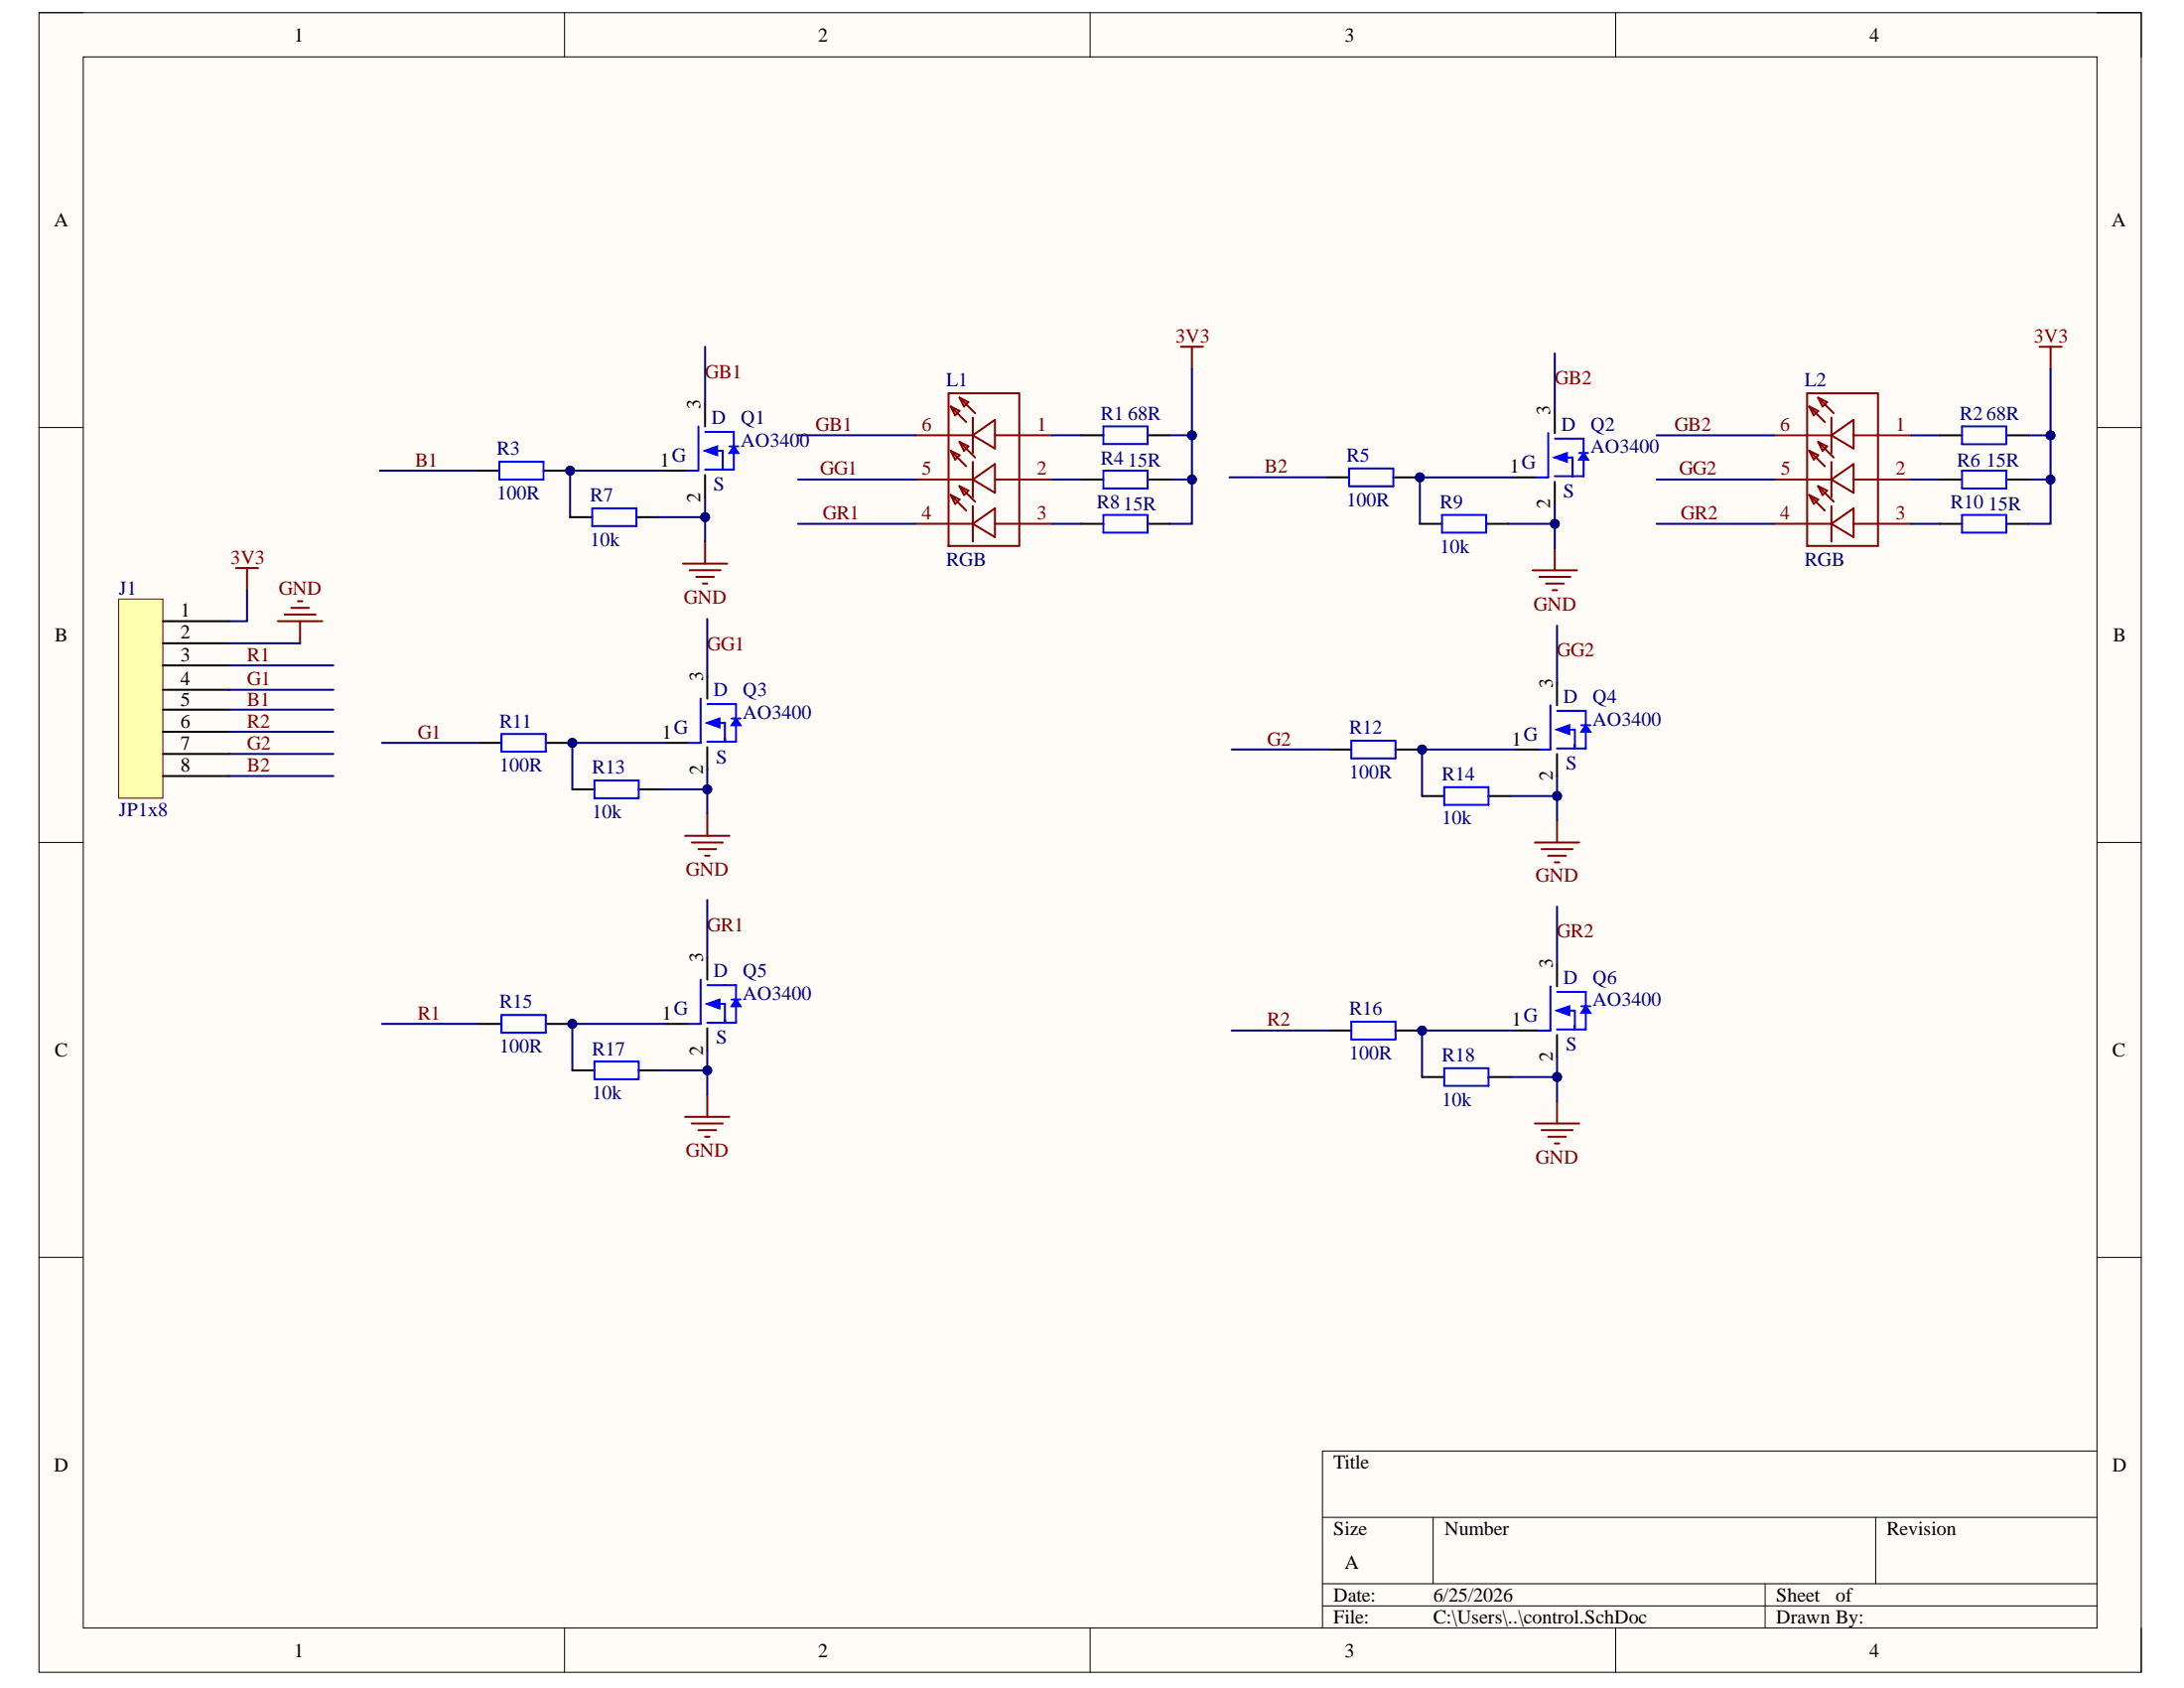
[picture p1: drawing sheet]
<svg xmlns="http://www.w3.org/2000/svg" width="279mm" height="216mm" viewBox="0 0 279 216" stroke-linecap="round" stroke-linejoin="round" font-family="sans-serif">
<path d="M5 1.6h268.9v212.3h-268.9z" fill-rule="evenodd" fill="#fffcf8"/>
<path d="M5 1.6h268.9v212.3h-268.9z" fill="none" stroke="#000" stroke-width=".13"/>
<path d="M10.7 7.3h257.6v200.9h-257.6z" fill-rule="evenodd" fill="#fffcf8"/>
<g fill="none" stroke="#000" stroke-width=".13">
<path d="M5 1.6h5.7M10.7 7.3h257.6v200.9h-257.6zM72.2 1.6v5.7M139.5 1.6v5.7M206.7 1.6v5.7M268.3 1.6h5.6v5.7M5 54.7h5.7M268.3 54.7h5.6M5 107.8h5.7M268.3 107.8h5.6M5 160.8h5.7M268.3 160.8h5.6"/>
<path d="M169.2 194.1h99.1M183.3 194.1v8.5M240 194.1v8.5M268.3 185.6h-99.1v22.6M72.2 208.2v5.7M139.5 208.2v5.7M169.2 202.6h99.1M169.2 205.4h99.1M206.7 208.2v5.7M225.8 202.6v5.6M273.9 208.2v5.7"/>
</g>
<path d="M30.2 72.7h2.8M31.6 72.7v2.8M35.6 79.5h5.6M36.4 78.6h4M37.3 77.8h2.2M38.1 76.9h.6M38.4 79.5v2.8" fill="none" stroke="#800000" stroke-width=".25"/>
<path d="M15.2 76.6h5.6v25.5h-5.6z" fill-rule="evenodd" fill="#ffffb0"/>
<path d="M15.2 76.6h5.6v25.5h-5.6z" fill="none" stroke="#800000" stroke-width=".13"/>
<g fill="none" stroke="#000" stroke-width=".25">
<path d="M138.3 55.7h2.9M146.8 55.7h2.9M248.2 55.7h2.8M256.7 55.7h2.8M20.8 79.5h8.5M61 60.2h2.9M69.5 60.2h2.9M72.9 66.1h2.9M81.4 66.1h2.9M138.3 61.3h2.9M138.3 67h2.9M146.8 61.3h2.9"/>
<path d="M146.8 67h2.9M169.7 61.1h2.9M178.2 61.1h2.9M181.6 67h2.9M190.1 67h2.9M248.2 61.3h2.8M248.2 67h2.8M256.7 61.3h2.8M256.7 67h2.8M20.8 88.2h8.5M20.8 85.1h8.5M20.8 82.3h8.5"/>
<path d="M20.8 90.8h8.5M20.8 93.6h8.5M20.8 96.4h8.5M20.8 99.3h8.5M61.3 95h2.9M69.8 95h2.9M170 95.9h2.9M178.5 95.9h2.9M73.2 101h2.8M81.7 101h2.8M181.9 101.8h2.9M190.4 101.8h2.9"/>
<path d="M61.3 131h2.9M69.8 131h2.9M73.2 136.9h2.8M81.7 136.9h2.8M170 131.8h2.9M178.5 131.8h2.9M181.9 137.8h2.9M190.4 137.8h2.9"/>
</g>
<g fill="none" stroke="#800" stroke-width=".25">
<path d="M117.1 55.7h7.4M121.3 50.3h9.1v19.5h-9.1zM121.6 57.7l2 1.9M121.6 57.7l1.2 .5-.6 .6zM121.6 52l2 2M121.6 52l1.2 .6-.6 .5zM122.8 56.5l1.9 2M122.8 56.5l1.1 .6-.6 .6zM122.8 50.9l1.9 1.9M122.8 50.9l1.1 .5-.6 .6zM124.5 55.7l2.8-2v3.7zM124.5 53.4v4.5"/>
<path d="M124.5 59.1v4.5M127.3 55.7h7.3M226.9 55.7h7.4M231.2 50.3h9v19.5h-9zM231.5 57.7l1.9 1.9M231.5 57.7l1.1 .5-.6 .6zM231.5 52l1.9 2M231.5 52l1.1 .6-.6 .5zM232.6 56.5l2 2M232.6 56.5l1.1 .6-.5 .6zM232.6 50.9l2 2M232.6 50.9l1.1 .5-.5 .6z"/>
<path d="M234.3 55.7l2.8-2v3.7zM234.3 53.4v4.5M234.3 59.1v4.5M237.1 55.7h7.4M117.1 61.3h7.4M117.1 67h7.4M121.6 63.3l2 2M121.6 63.3l1.2 .6-.6 .6zM122.8 62.2l1.9 2M122.8 62.2l1.1 .5-.6 .6zM124.5 67l2.8-2v3.7zM124.5 61.3l2.8-1.9v3.6z"/>
<path d="M124.5 64.7v4.6M127.3 61.3h7.3M127.3 67h7.3M226.9 61.3h7.4M226.9 67h7.4M231.5 63.3l1.9 2M231.5 63.3l1.1 .6-.6 .6zM232.6 62.2l2 2M232.6 62.2l1.1 .5-.5 .6zM234.3 67l2.8-2v3.7zM234.3 61.3l2.8-1.9v3.6zM234.3 64.7v4.6"/>
<path d="M237.1 61.3h7.4M237.1 67h7.4"/>
</g>
<g fill="none" stroke="#800000" stroke-width=".25">
<path d="M151.1 44.4h2.8M152.5 44.4v2.8M260.9 44.4h2.8M262.3 44.4v2.8M87.4 72.1h5.6M88.2 72.9h4M89.1 73.8h2.2M89.9 74.6h.6M90.2 69.3v2.8M196.1 72.9h5.6M196.9 73.8h4M197.8 74.6h2.2"/>
<path d="M198.6 75.5h.6M198.9 70.1v2.8M87.7 106.9h5.6M88.5 107.8h4M89.4 108.6h2.2M90.2 109.4h.6M90.5 104.1v2.8M196.4 107.8h5.6M197.2 108.6h4M198.1 109.5h2.2M198.9 110.3h.6M199.2 104.9v2.9"/>
<path d="M87.7 142.8h5.6M88.5 143.7h4M89.4 144.5h2.2M90.2 145.4h.6M90.5 140v2.8M196.4 143.7h5.6M197.2 144.5h4M198.1 145.4h2.2M198.9 146.2h.6M199.2 140.9v2.8"/>
</g>
<g fill="none" stroke="#00f" stroke-width=".25">
<path d="M63.9 59.1h5.6v2.2h-5.6zM89.4 54.5v5.7h-1.7M90.2 57.7h2.3v2.4M90.2 55.2h3.7v1.9M93.3 57.1h1.1M93.9 57.8v2.3h-3.7M141.2 54.5h5.6v2.3h-5.6zM172.6 59.9h5.6v2.3h-5.6zM251 54.5h5.7v2.3h-5.7zM75.8 65h5.6v2.3h-5.6zM141.2 60.2h5.6v2.3h-5.6zM141.2 65.9h5.6v2.2h-5.6z"/>
<path d="M184.5 65.9h5.6v2.2h-5.6zM251 60.2h5.7v2.3h-5.7zM251 65.9h5.7v2.2h-5.7zM64.2 93.9h5.6v2.2h-5.6zM76 99.8h5.7v2.3h-5.7zM172.9 94.7h5.6v2.3h-5.6zM184.8 100.7h5.6v2.2h-5.6zM64.2 129.8h5.6v2.3h-5.6zM76 135.8h5.7v2.2h-5.7zM172.9 130.7h5.6v2.2h-5.6zM184.8 136.6h5.6v2.3h-5.6z"/>
</g>
<path d="M93.9 57.1l.5 .8h-1.1z" fill="#00f"/>
<path d="M93.9 57.1l.5 .8h-1.1z" fill="none" stroke="#00f" stroke-width=".25"/>
<path d="M90.2 57.7l1.6-.6v1.1z" fill="#00f"/>
<path d="M90.2 57.7l1.6-.6v1.1zM89.6 89.4v5.6h-1.7M90.5 92.5h2.2v2.4M90.5 90.1h3.7v1.8M93.6 91.9h1.1M94.2 92.6v2.3h-3.7" fill="none" stroke="#00f" stroke-width=".25"/>
<path d="M90.2 51.7v2.8M84.8 60.2h2.9M90.2 60.8v2.8" fill="none" stroke="#000" stroke-width=".25"/>
<path d="M94.2 91.9l.5 .9h-1.1z" fill="#00f"/>
<path d="M94.2 91.9l.5 .9h-1.1z" fill="none" stroke="#00f" stroke-width=".25"/>
<path d="M90.5 92.5l1.5-.6v1.1z" fill="#00f"/>
<path d="M90.5 92.5l1.5-.6v1.1zM89.6 125.3v5.7h-1.7M90.5 128.4h2.2v2.4M90.5 126h3.7v1.8M93.6 127.8h1.1M94.2 128.6v2.2h-3.7" fill="none" stroke="#00f" stroke-width=".25"/>
<path d="M85.1 95h2.8M90.5 86.5v2.9M90.5 95.6v2.8" fill="none" stroke="#000" stroke-width=".25"/>
<path d="M94.2 127.8l.5 .9h-1.1z" fill="#00f"/>
<path d="M94.2 127.8l.5 .9h-1.1z" fill="none" stroke="#00f" stroke-width=".25"/>
<path d="M90.5 128.4l1.5-.6v1.2z" fill="#00f"/>
<path d="M90.5 128.4l1.5-.6v1.2zM198.3 126.2v5.6h-1.7M199.2 129.3h2.3v2.4M199.2 126.9h3.7v1.8M202.3 128.7h1.1M202.9 129.4v2.3h-3.7" fill="none" stroke="#00f" stroke-width=".25"/>
<path d="M85.1 131h2.8M90.5 122.5v2.8M90.5 131.5v2.9" fill="none" stroke="#000" stroke-width=".25"/>
<path d="M202.9 128.7l.5 .8h-1.1z" fill="#00f"/>
<path d="M202.9 128.7l.5 .8h-1.1z" fill="none" stroke="#00f" stroke-width=".25"/>
<path d="M199.2 129.3l1.6-.6v1.1z" fill="#00f"/>
<path d="M198.3 90.2v5.7h-1.7M199.2 93.3h2.3v2.4M199.2 90.9h3.7v1.9M202.3 92.8h1.1M202.9 93.5v2.2h-3.7M199.2 129.3l1.6-.6v1.1z" fill="none" stroke="#00f" stroke-width=".25"/>
<path d="M193.8 131.8h2.8M199.2 123.3v2.9M199.2 132.4v2.8" fill="none" stroke="#000" stroke-width=".25"/>
<path d="M202.9 92.8l.5 .8h-1.1z" fill="#00f"/>
<path d="M202.9 92.8l.5 .8h-1.1z" fill="none" stroke="#00f" stroke-width=".25"/>
<path d="M199.2 93.3l1.6-.5v1.1z" fill="#00f"/>
<path d="M198.1 55.4v5.7h-1.7M198.9 58.5h2.3v2.4M198.9 56.1h3.7v1.8M202 57.9h1.2M202.6 58.7v2.2h-3.7M199.2 93.3l1.6-.5v1.1z" fill="none" stroke="#00f" stroke-width=".25"/>
<path d="M193.8 95.9h2.8M199.2 87.4v2.8M199.2 96.4v2.9" fill="none" stroke="#000" stroke-width=".25"/>
<path d="M202.6 57.9l.6 .9h-1.2z" fill="#00f"/>
<path d="M202.6 57.9l.6 .9h-1.2z" fill="none" stroke="#00f" stroke-width=".25"/>
<path d="M198.9 58.5l1.6-.6v1.2z" fill="#00f"/>
<path d="M198.9 58.5l1.6-.6v1.2z" fill="none" stroke="#00f" stroke-width=".25"/>
<path d="M198.9 52.6v2.8M193.5 61.1h2.9M198.9 61.6v2.9" fill="none" stroke="#000" stroke-width=".25"/>
<path d="M31.6 75.5v4h-2.3M90.2 63.6v2.5h-5.9M29.3 85.1h13.3M29.3 88.2h13.3M29.3 90.8h13.3M29.3 82.3h9.1M29.3 93.6h13.3M29.3 96.4h13.3M29.3 99.3h13.3" fill="none" stroke="#000080" stroke-width=".25"/>
<circle cx="90.2" cy="66.1" r=".57" fill="#000080"/>
<circle cx="90.2" cy="66.1" r=".57" fill="none" stroke="#000080" stroke-width=".13"/>
<path d="M90.2 66.1v3.2" fill="none" stroke="#000080" stroke-width=".25"/>
<circle cx="90.2" cy="66.1" r=".57" fill="#000080"/>
<circle cx="90.2" cy="66.1" r=".57" fill="none" stroke="#000080" stroke-width=".13"/>
<path d="M72.4 60.2h.5v5.9" fill="none" stroke="#000080" stroke-width=".25"/>
<circle cx="72.9" cy="60.2" r=".57" fill="#000080"/>
<circle cx="72.9" cy="60.2" r=".57" fill="none" stroke="#000080" stroke-width=".13"/>
<path d="M102.1 55.7h15M134.6 55.7h3.7M149.7 55.7h2.8M102.1 67h15M102.1 61.3h15M134.6 67h3.7M134.6 61.3h3.7" fill="none" stroke="#000080" stroke-width=".25"/>
<circle cx="152.5" cy="55.7" r=".57" fill="#000080"/>
<circle cx="152.5" cy="55.7" r=".57" fill="none" stroke="#000080" stroke-width=".13"/>
<path d="M149.7 61.3h2.8" fill="none" stroke="#000080" stroke-width=".25"/>
<circle cx="152.5" cy="61.3" r=".57" fill="#000080"/>
<circle cx="152.5" cy="61.3" r=".57" fill="none" stroke="#000080" stroke-width=".13"/>
<path d="M211.9 55.7h15M244.5 55.7h3.7M259.5 55.7h2.8M211.9 67h15M211.9 61.3h15M244.5 67h3.7M244.5 61.3h3.7" fill="none" stroke="#000080" stroke-width=".25"/>
<circle cx="262.3" cy="55.7" r=".57" fill="#000080"/>
<circle cx="262.3" cy="55.7" r=".57" fill="none" stroke="#000080" stroke-width=".13"/>
<path d="M259.5 61.3h2.8" fill="none" stroke="#000080" stroke-width=".25"/>
<circle cx="262.3" cy="61.3" r=".57" fill="#000080"/>
<circle cx="262.3" cy="61.3" r=".57" fill="none" stroke="#000080" stroke-width=".13"/>
<path d="M90.2 44.4v7.3M72.9 60.2h11.9" fill="none" stroke="#000080" stroke-width=".25"/>
<circle cx="72.9" cy="60.2" r=".57" fill="#000080"/>
<circle cx="72.9" cy="60.2" r=".57" fill="none" stroke="#000080" stroke-width=".13"/>
<path d="M48.6 60.2h12.4M90.5 98.4v2.6h-6" fill="none" stroke="#000080" stroke-width=".25"/>
<circle cx="90.5" cy="101" r=".57" fill="#000080"/>
<circle cx="90.5" cy="101" r=".57" fill="none" stroke="#000080" stroke-width=".13"/>
<path d="M90.5 101v3.1" fill="none" stroke="#000080" stroke-width=".25"/>
<circle cx="90.5" cy="101" r=".57" fill="#000080"/>
<circle cx="90.5" cy="101" r=".57" fill="none" stroke="#000080" stroke-width=".13"/>
<path d="M72.7 95h.5v6" fill="none" stroke="#000080" stroke-width=".25"/>
<circle cx="73.2" cy="95" r=".57" fill="#000080"/>
<circle cx="73.2" cy="95" r=".57" fill="none" stroke="#000080" stroke-width=".13"/>
<path d="M90.5 79.2v7.3M73.2 95h11.9" fill="none" stroke="#000080" stroke-width=".25"/>
<circle cx="73.2" cy="95" r=".57" fill="#000080"/>
<circle cx="73.2" cy="95" r=".57" fill="none" stroke="#000080" stroke-width=".13"/>
<path d="M48.9 95h12.4M90.5 134.4v2.5h-6" fill="none" stroke="#000080" stroke-width=".25"/>
<circle cx="90.5" cy="136.9" r=".57" fill="#000080"/>
<circle cx="90.5" cy="136.9" r=".57" fill="none" stroke="#000080" stroke-width=".13"/>
<path d="M90.5 136.9v3.1" fill="none" stroke="#000080" stroke-width=".25"/>
<circle cx="90.5" cy="136.9" r=".57" fill="#000080"/>
<circle cx="90.5" cy="136.9" r=".57" fill="none" stroke="#000080" stroke-width=".13"/>
<path d="M72.7 131h.5v5.9" fill="none" stroke="#000080" stroke-width=".25"/>
<circle cx="73.2" cy="131" r=".57" fill="#000080"/>
<circle cx="73.2" cy="131" r=".57" fill="none" stroke="#000080" stroke-width=".13"/>
<path d="M90.5 115.1v7.4M73.2 131h11.9" fill="none" stroke="#000080" stroke-width=".25"/>
<circle cx="73.2" cy="131" r=".57" fill="#000080"/>
<circle cx="73.2" cy="131" r=".57" fill="none" stroke="#000080" stroke-width=".13"/>
<path d="M198.9 64.5v2.5h-5.9M48.9 131h12.4" fill="none" stroke="#000080" stroke-width=".25"/>
<circle cx="198.9" cy="67" r=".56" fill="#000080"/>
<circle cx="198.9" cy="67" r=".56" fill="none" stroke="#000080" stroke-width=".13"/>
<path d="M198.9 67v3.1" fill="none" stroke="#000080" stroke-width=".25"/>
<circle cx="198.9" cy="67" r=".56" fill="#000080"/>
<circle cx="198.9" cy="67" r=".56" fill="none" stroke="#000080" stroke-width=".13"/>
<path d="M181.1 61.1h.5v5.9" fill="none" stroke="#000080" stroke-width=".25"/>
<circle cx="181.6" cy="61.1" r=".56" fill="#000080"/>
<circle cx="181.6" cy="61.1" r=".56" fill="none" stroke="#000080" stroke-width=".13"/>
<path d="M198.9 45.2v7.4M181.6 61.1h11.9" fill="none" stroke="#000080" stroke-width=".25"/>
<circle cx="181.6" cy="61.1" r=".56" fill="#000080"/>
<circle cx="181.6" cy="61.1" r=".56" fill="none" stroke="#000080" stroke-width=".13"/>
<path d="M157.3 61.1h12.4M199.2 99.3v2.5h-5.9" fill="none" stroke="#000080" stroke-width=".25"/>
<circle cx="199.2" cy="101.8" r=".56" fill="#000080"/>
<circle cx="199.2" cy="101.8" r=".56" fill="none" stroke="#000080" stroke-width=".13"/>
<path d="M199.2 101.8v3.1" fill="none" stroke="#000080" stroke-width=".25"/>
<circle cx="199.2" cy="101.8" r=".56" fill="#000080"/>
<circle cx="199.2" cy="101.8" r=".56" fill="none" stroke="#000080" stroke-width=".13"/>
<path d="M181.4 95.9h.5v5.9" fill="none" stroke="#000080" stroke-width=".25"/>
<circle cx="181.9" cy="95.9" r=".57" fill="#000080"/>
<circle cx="181.9" cy="95.9" r=".57" fill="none" stroke="#000080" stroke-width=".13"/>
<path d="M181.9 95.9h11.9M199.2 80v7.4" fill="none" stroke="#000080" stroke-width=".25"/>
<circle cx="181.9" cy="95.9" r=".57" fill="#000080"/>
<circle cx="181.9" cy="95.9" r=".57" fill="none" stroke="#000080" stroke-width=".13"/>
<path d="M157.6 95.9h12.4M199.2 135.2v2.6h-5.9" fill="none" stroke="#000080" stroke-width=".25"/>
<circle cx="199.2" cy="137.8" r=".57" fill="#000080"/>
<circle cx="199.2" cy="137.8" r=".57" fill="none" stroke="#000080" stroke-width=".13"/>
<path d="M199.2 137.8v3.1" fill="none" stroke="#000080" stroke-width=".25"/>
<circle cx="199.2" cy="137.8" r=".57" fill="#000080"/>
<circle cx="199.2" cy="137.8" r=".57" fill="none" stroke="#000080" stroke-width=".13"/>
<path d="M181.4 131.8h.5v6" fill="none" stroke="#000080" stroke-width=".25"/>
<circle cx="181.9" cy="131.8" r=".57" fill="#000080"/>
<circle cx="181.9" cy="131.8" r=".57" fill="none" stroke="#000080" stroke-width=".13"/>
<path d="M199.2 116v7.3M181.9 131.8h11.9" fill="none" stroke="#000080" stroke-width=".25"/>
<circle cx="181.9" cy="131.8" r=".57" fill="#000080"/>
<circle cx="181.9" cy="131.8" r=".57" fill="none" stroke="#000080" stroke-width=".13"/>
<path d="M152.5 47.2v19.8h-2.8M157.6 131.8h12.4" fill="none" stroke="#000080" stroke-width=".25"/>
<circle cx="152.5" cy="61.3" r=".57" fill="#000080"/>
<circle cx="152.5" cy="61.3" r=".57" fill="none" stroke="#000080" stroke-width=".13"/>
<circle cx="152.5" cy="55.7" r=".57" fill="#000080"/>
<circle cx="152.5" cy="55.7" r=".57" fill="none" stroke="#000080" stroke-width=".13"/>
<path d="M262.3 47.2v19.8h-2.8" fill="none" stroke="#000080" stroke-width=".25"/>
<circle cx="262.3" cy="61.3" r=".57" fill="#000080"/>
<circle cx="262.3" cy="61.3" r=".57" fill="none" stroke="#000080" stroke-width=".13"/>
<circle cx="262.3" cy="55.7" r=".57" fill="#000080"/>
<circle cx="262.3" cy="55.7" r=".57" fill="none" stroke="#000080" stroke-width=".13"/>
<g font-size="2.5">
<text x="37.6" y="5.3">1</text>
<text x="104.7" y="5.3">2</text>
<text x="172" y="5.3">3</text>
<text x="239.1" y="5.3">4</text>
<text x="6.9" y="29">A</text>
<text x="270.2" y="29">A</text>
<text x="89.6" y="52.3" transform="rotate(-90 89.6 52.3)">3</text>
<text x="198.3" y="53.1" transform="rotate(-90 198.3 53.1)">3</text>
<text x="84.4" y="59.7">1G</text>
<text x="89.6" y="64.2" transform="rotate(-90 89.6 64.2)">2</text>
<text x="193.2" y="60.5">1G</text>
<text x="198.3" y="65.1" transform="rotate(-90 198.3 65.1)">2</text>
<text x="7" y="82.1">B</text>
<text x="23.1" y="81.7">2</text>
<text x="23.1" y="78.9">1</text>
<text x="270.3" y="82.1">B</text>
<text x="23.1" y="87.6">4</text>
<text x="23.1" y="84.6">3</text>
<text x="89.9" y="87.1" transform="rotate(-90 89.9 87.1)">3</text>
<text x="198.7" y="88" transform="rotate(-90 198.7 88)">3</text>
<text x="23.1" y="90.2">5</text>
<text x="23.1" y="93">6</text>
<text x="23.1" y="95.9">7</text>
<text x="84.7" y="94.5">1G</text>
<text x="193.4" y="95.3">1G</text>
<text x="23.1" y="98.7">8</text>
<text x="89.9" y="99" transform="rotate(-90 89.9 99)">2</text>
<text x="198.7" y="99.9" transform="rotate(-90 198.7 99.9)">2</text>
<text x="89.9" y="123" transform="rotate(-90 89.9 123)">3</text>
<text x="198.7" y="123.9" transform="rotate(-90 198.7 123.9)">3</text>
<text x="84.7" y="130.4">1G</text>
<text x="193.4" y="131.2">1G</text>
<text x="7" y="135.1">C</text>
<text x="89.9" y="135" transform="rotate(-90 89.9 135)">2</text>
<text x="198.7" y="135.8" transform="rotate(-90 198.7 135.8)">2</text>
<text x="270.3" y="135.1">C</text>
<text x="6.9" y="188.2">D</text>
<text x="170.6" y="187.9">Title</text>
<text x="270.3" y="188.2">D</text>
<text x="170.6" y="196.3">Size</text>
<text x="184.8" y="196.3">Number</text>
<text x="241.3" y="196.3">Revision</text>
<text x="172" y="200.6">A</text>
<text x="170.6" y="204.8">Date:</text>
<text x="170.6" y="207.6">File:</text>
<text x="183.4" y="204.8">6/25/2026</text>
<text x="183.4" y="207.6">C:\Users\..\control.SchDoc</text>
<text x="227.2" y="204.8">Sheet</text>
<text x="227.2" y="207.6">Drawn By:</text>
<text x="234.8" y="204.8">of</text>
<text x="37.6" y="211.9">1</text>
<text x="104.7" y="211.9">2</text>
<text x="172" y="211.9">3</text>
<text x="239.1" y="211.9">4</text>
</g>
<g font-size="2.5" fill="#800000">
<text x="150.4" y="43.8">3V3</text>
<text x="260.2" y="43.8">3V3</text>
<text x="90.2" y="48.3">GB1</text>
<text x="198.9" y="49.2">GB2</text>
<text x="53.1" y="59.7">B1</text>
<text x="104.3" y="55.1">GB1</text>
<text x="214.2" y="55.1">GB2</text>
<text x="104.9" y="60.8">GG1</text>
<text x="161.8" y="60.5">B2</text>
<text x="214.8" y="60.8">GG2</text>
<text x="105.2" y="66.4">GR1</text>
<text x="215.1" y="66.4">GR2</text>
<text x="29.5" y="72.1">3V3</text>
<text x="35.7" y="76.1">GND</text>
<text x="87.5" y="77.2">GND</text>
<text x="90.5" y="83.1">GG1</text>
<text x="196.2" y="78.1">GND</text>
<text x="199.2" y="84">GG2</text>
<text x="31.6" y="84.6">R1</text>
<text x="31.6" y="87.6">G1</text>
<text x="31.6" y="90.2">B1</text>
<text x="31.6" y="93">R2</text>
<text x="31.6" y="95.9">G2</text>
<text x="53.4" y="94.5">G1</text>
<text x="162.1" y="95.3">G2</text>
<text x="31.6" y="98.7">B2</text>
<text x="87.7" y="112">GND</text>
<text x="196.5" y="112.8">GND</text>
<text x="90.5" y="119.1">GR1</text>
<text x="199.2" y="119.9">GR2</text>
<text x="53.4" y="130.4">R1</text>
<text x="162.1" y="131.2">R2</text>
<text x="87.7" y="148">GND</text>
<text x="196.5" y="148.8">GND</text>
</g>
<g font-size="2.5" fill="#000080">
<text x="121.1" y="49.4">L1</text>
<text x="140.8" y="53.7">R1</text>
<text x="144.3" y="53.7">68R</text>
<text x="230.9" y="49.4">L2</text>
<text x="250.7" y="53.7">R268R</text>
<text x="63.6" y="58.2">R3</text>
<text x="91" y="54.2">D</text>
<text x="94.8" y="54.2">Q1</text>
<text x="94.8" y="57.1">AO3400</text>
<text x="140.8" y="59.4">R4</text>
<text x="144.3" y="59.7">15R</text>
<text x="172.3" y="59.1">R5</text>
<text x="199.8" y="55.1">D</text>
<text x="203.5" y="55.1">Q2</text>
<text x="203.5" y="58">AO3400</text>
<text x="250.4" y="59.7">R6</text>
<text x="254.1" y="59.7">15R</text>
<text x="63.6" y="63.9">100R</text>
<text x="75.5" y="64.1">R7</text>
<text x="91.3" y="62.8">S</text>
<text x="140.3" y="65.1">R815R</text>
<text x="172.3" y="64.7">100R</text>
<text x="184.2" y="65.1">R9</text>
<text x="200" y="63.6">S</text>
<text x="249.5" y="65.1">R10</text>
<text x="254.4" y="65.3">15R</text>
<text x="75.5" y="69.8">10k</text>
<text x="184.2" y="70.7">10k</text>
<text x="15.2" y="76.1">J1</text>
<text x="121.1" y="72.4">RGB</text>
<text x="230.9" y="72.4">RGB</text>
<text x="91.3" y="89.1">D</text>
<text x="95" y="89.1">Q3</text>
<text x="200" y="89.9">D</text>
<text x="203.7" y="89.9">Q4</text>
<text x="63.9" y="93">R11</text>
<text x="95" y="91.9">AO3400</text>
<text x="172.6" y="93.9">R12</text>
<text x="203.7" y="92.8">AO3400</text>
<text x="63.9" y="98.7">100R</text>
<text x="75.7" y="99">R13</text>
<text x="91.6" y="97.6">S</text>
<text x="172.6" y="99.5">100R</text>
<text x="184.5" y="99.8">R14</text>
<text x="200.3" y="98.4">S</text>
<text x="15.2" y="104.4">JP1x8</text>
<text x="75.7" y="104.6">10k</text>
<text x="184.5" y="105.5">10k</text>
<text x="91.3" y="125">D</text>
<text x="95" y="125">Q5</text>
<text x="200" y="125.9">D</text>
<text x="203.7" y="125.9">Q6</text>
<text x="63.9" y="129">R15</text>
<text x="95" y="127.9">AO3400</text>
<text x="172.6" y="129.8">R16</text>
<text x="203.7" y="128.7">AO3400</text>
<text x="63.9" y="134.6">100R</text>
<text x="75.7" y="135">R17</text>
<text x="91.6" y="133.5">S</text>
<text x="172.6" y="135.5">100R</text>
<text x="184.5" y="135.8">R18</text>
<text x="200.3" y="134.4">S</text>
<text x="75.7" y="140.6">10k</text>
<text x="184.5" y="141.5">10k</text>
</g>
<g font-size="2.5" fill="#800">
<text x="117.9" y="55.1">6</text>
<text x="132.6" y="55.1">1</text>
<text x="227.7" y="55.1">6</text>
<text x="242.5" y="55.1">1</text>
<text x="117.9" y="60.8">5</text>
<text x="132.6" y="60.8">2</text>
<text x="227.8" y="60.8">5</text>
<text x="242.5" y="60.8">2</text>
<text x="117.9" y="66.4">4</text>
<text x="132.6" y="66.4">3</text>
<text x="227.7" y="66.4">4</text>
<text x="242.5" y="66.4">3</text>
</g>
</svg>
